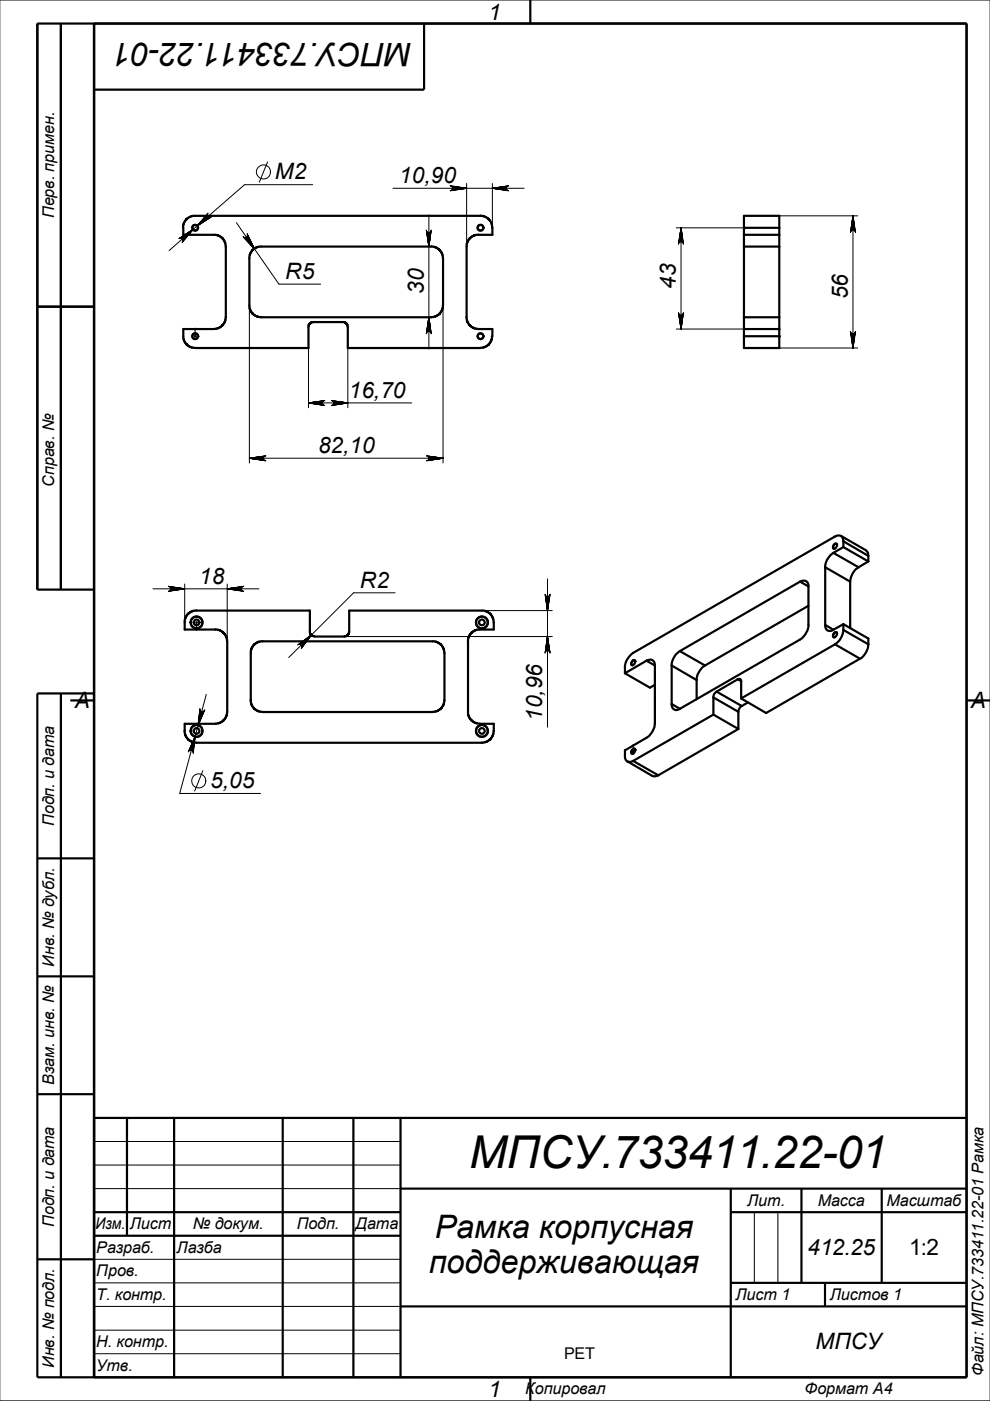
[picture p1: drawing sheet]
<svg xmlns="http://www.w3.org/2000/svg" width="210mm" height="297mm" viewBox="0 0 210 297" stroke-linecap="round" stroke-linejoin="round" font-family="sans-serif">
<g fill="none" stroke="#000" stroke-width=".21">
<path d="M0 0h209.9v297h-209.9zM56.7 34.3l-1.7 4.3M66.3 39.2h-14.4l-16 13.9M83.3 39.9h27.8M95.4 39.4l3.5 .5zM95.6 39.5l3.3 .4zM95.8 39.5l3.1 .4-3-.2zM95.9 39.7l3 .2-3-.1zM95.9 39.8l3 .1-3 .1zM98.9 38.9v13.4M104.4 39.9l3.5-.5zM104.4 39.9l3.3-.4z"/>
<path d="M104.4 39.9l3.1-.4-.1 .2zM104.4 39.9l3-.2v.1zM104.4 39.9l3-.1v.2zM104.4 39.9l3 .1v.2zM104.4 39.9l3 .3 .1 .1zM104.4 39.9l3.3 .5zM104.4 39.9l3.5 .6zM104.4 38.9v9.4M37.9 50.6l3-1.9zM38.1 50.5l2.8-1.8zM38.3 50.5l2.6-1.8-2.5 1.8zM38.4 50.5l2.5-1.8-2.3 1.9z"/>
<path d="M38.6 50.6l2.3-1.9-2.2 2zM38.7 50.7l2.2-2-2.1 2.2zM40.9 48.7l-2.3 2.7zM40.9 48.7l-2.2 2.5zM40.9 48.7l-2.1 2.4v-.2zM41.8 47.9l2.2-2.1 .2 .2zM41.8 47.9l2.4-1.9 .1 .1zM41.8 47.9l2.5-1.8h.2zM41.8 47.9l2.9-1.8zM41.8 47.9l3-1.9zM44 45.5v.2l-2.2 2.2zM44 45.7v.1l-2.2 2.1z"/>
<path d="M44 45.3l-2.2 2.6zM44.1 45.2l-2.3 2.7zM50.1 47.2l9 13h8.9M51.5 50.2l2.4 2.5zM51.6 50.3l2.3 2.4zM51.8 50.3l2.1 2.4zM52 50.4l.2-.1 1.7 2.4zM52.2 50.3l.1-.1 1.6 2.5zM52.4 49.5l1.5 3.2zM52.4 50.1l1.5 2.6-1.6-2.5zM52.5 49.9l1.4 2.8-1.5-2.6zM52.5 49.7l1.4 3z"/>
<path d="M90.4 48.8l.5 3.5zM90.4 48.9l.5 3.4zM90.5 49.1l.2 .1 .2 3.1zM90.7 49.2l.1 .1 .1 3zM90.8 49.3h.2l-.1 3zM90.9 45.6v28.4M91 49.3l.2-.1-.3 3.1zM91.3 49.1l-.4 3.2 .3-3.1zM91.4 48.9l-.5 3.4zM91.4 48.8l-.5 3.5zM95.4 40.5l3.5-.6zM95.6 40.4l3.3-.5z"/>
<path d="M95.8 40.3l.1-.1 3-.3zM95.9 40l3-.1-3 .3zM143.4 48.3h14.3M144.4 48.3l.5 3.5zM144.4 48.3l.5 3.3zM144.4 48.3l.4 3.1-.1-.1zM144.4 48.3l.3 3h-.2zM144.4 48.3l.1 3h-.2zM144.4 48.3l-.1 3h-.2zM144.4 48.3l-.3 3-.1 .1zM144.4 48.3l-.5 3.3zM144.4 48.3l-.6 3.5z"/>
<path d="M144.4 48.3v21.5M165.2 45.8h16.7M180.8 45.8v28M180.8 45.8l.6 3.5zM180.8 45.8l.5 3.3zM180.8 45.8l.4 3.1h-.1zM180.8 45.8l.3 3.1-.2-.1zM180.8 45.8l.1 3h-.1zM180.8 45.8v3l-.2 .1zM180.8 45.8l-.2 3.1h-.1zM180.8 45.8l-.4 3.3zM180.8 45.8l-.5 3.5z"/>
<path d="M41.2 71.3h1M41.2 71.2l.3 .3M41.4 69.6v.3h-.1zM41.4 69.6v1.9M41.5 71.2l-.3 .3M41.9 71.2l.3 .1-.3 .1zM52.9 64.8v33.4M65.4 73.8v12.6M73.7 73.8v12.6M90.9 67.3l.5 3.5zM90.9 67.3l.5 3.3zM90.9 67.3l.4 3.1h-.1z"/>
<path d="M90.9 67.3l.3 3.1-.2-.1zM90.9 67.3l.1 3h-.2zM90.9 67.3l-.1 3-.1 .1zM90.9 67.3l-.2 3.1h-.2zM90.9 67.3l-.5 3.3zM90.9 67.3l-.5 3.5zM93.9 64.8v33.4M143.4 69.8h14.3M143.8 66.3l.6 3.5zM143.9 66.5l.5 3.3zM144 66.6l.1 .1 .3 3.1zM144.1 66.7l.2 .1 .1 3z"/>
<path d="M144.3 66.8h.2l-.1 3zM144.5 66.8l.2-.1-.3 3.1zM144.7 66.7l.1-.1-.4 3.2zM144.9 66.5l-.5 3.3zM144.9 66.3l-.5 3.5zM165.1 71.3h.3M165.1 71.2l.3 .3M165.2 69.6l.1 .3h-.2zM165.2 71.3h.1M165.2 69.6v1.9M165.2 73.8h16.7M165.4 71.2l-.3 .3"/>
<path d="M180.3 70.3l.5 3.5zM180.4 70.4l.4 3.4zM180.5 70.6l.1 .1 .2 3.1zM180.6 70.7l.2 .1v3zM180.8 70.8h.1l-.1 3zM180.9 70.8l.2-.1-.3 3.1zM181.2 70.6l-.4 3.2 .3-3.1zM181.3 70.4l-.5 3.4zM181.4 70.3l-.6 3.5zM52.9 97.2l3.1-.4-.1 .1zM52.9 97.2l3.5 .5zM52.9 97.2l3.3 .5z"/>
<path d="M52.9 97.2l3 .2 .1 .2zM52.9 97.2h3v.2zM52.9 97.2l3-.1v.1zM52.9 97.2l3-.3v.2zM52.9 97.2l3.5-.6zM52.9 97.2l3.3-.5zM65.4 85.4l3.5-.5zM65.4 85.4l3.3-.4zM65.4 85.4l3.1-.4v.2zM65.4 85.4l3.1-.2-.1 .1zM65.4 85.4l3-.1v.2zM65.4 85.4l3 .1 .1 .2z"/>
<path d="M65.4 85.4l3.1 .3v.2zM65.4 85.4l3.3 .5zM65.4 85.4l3.5 .6zM65.4 85.4h21.9M70.2 86l3.5-.6zM70.2 84.9l3.5 .5zM70.4 85.9l3.3-.5zM70.4 85l3.3 .4zM70.6 85l3.1 .4-3-.2zM70.7 85.7l3-.3-3.1 .5zM70.7 85.2l3 .2-3-.1zM70.7 85.5l3-.1-3 .3z"/>
<path d="M70.7 85.3l3 .1-3 .1zM90.4 97.7l3.5-.5zM90.4 96.6l3.5 .6zM90.6 97.7l3.3-.5zM90.6 96.7l3.3 .5zM90.8 96.8l3.1 .4-3.1-.3zM90.8 97.4l3.1-.2-3.1 .4zM90.8 96.9l3.1 .3-3-.1zM90.9 97.2h3l-3.1 .2zM90.9 97.1l3 .1h-3zM93.9 97.2h-41M32.4 124.8h22.5"/>
<path d="M35.7 125.4l3.5-.6zM35.7 124.3l3.5 .5zM35.9 125.3l3.3-.5zM35.9 124.4l3.3 .4zM36 124.5l3.2 .3-3.1-.2zM36.1 125.1l3.1-.3-3.2 .4zM36.1 124.6l3.1 .2h-3zM36.2 124.9l3-.1-3.1 .3zM36.2 124.8h3l-3 .1zM39.2 123.8v8.2M41.5 132h1M41.5 131.8l.3 .3"/>
<path d="M41.6 133.3h.1v.3zM41.7 131.8v1.8M41.8 131.8l-.3 .3M42.2 131.9l.3 .1h-.3zM48.2 124.8l3.5-.5zM48.2 124.8l3.3-.4zM48.2 124.8l3.2-.3-.2 .1zM48.2 124.8l3-.2v.2zM48.2 124.8h3v.1zM48.2 124.8l3 .1v.2zM48.2 124.8l3 .3 .2 .1zM48.2 124.8l3.3 .5z"/>
<path d="M48.2 124.8l3.5 .6zM48.2 123.8v12.2M63.1 136.7l2.9-2zM63.3 136.7l2.7-2zM63.5 136.6l2.5-1.9-2.4 2zM63.6 136.7l2.4-2-2.2 2zM63.8 136.7l2.2-2-2.1 2.1zM66 134.7l-2.1 2.8zM66 134.7l-2 2.6zM66 134.7l-2 2.5zM66 134.7l-2 2.3-.1-.2zM73.1 135h44"/>
<path d="M83.8 125.7h-8.8l-13.8 13.7M102.2 129.5h14.9M115.6 126l.5 3.5zM115.6 126.2l.5 3.3zM115.7 126.3l.1 .1 .3 3.1zM115.8 126.4l.2 .1 .1 3zM116 126.5h.2l-.1 3zM116.1 135l-.5 3.5zM116.1 135l-.5 3.3zM116.1 135l-.3 3-.1 .1zM116.1 135l-.1 3h-.2zM116.1 135l.1 3h-.2z"/>
<path d="M116.1 135l.2 3h-.1zM116.1 135l.4 3.1-.2-.1zM116.1 135l.5 3.3zM116.1 135l.5 3.5zM116.1 122.7v31.5M116.2 126.5l.1-.1-.2 3.1zM116.3 126.4l.2-.1-.4 3.2zM116.6 126.2l-.5 3.3zM116.6 126l-.5 3.5zM41.4 156.2l-.4 3.5zM41.4 156.2l-.5 3.3zM41.4 156.2l-.5 3.1z"/>
<path d="M41.4 156.2l-.6 3-.2-.1zM41.4 156.2l-.8 2.9-.1-.1zM41.4 156.2l-.9 2.8-.2 .1zM41.4 156.2l-1.1 2.9h-.2zM41.4 156.2l-1.4 3.1zM41.4 156.2l-1.5 3.2zM42.4 150.2l-.4 3.6zM42.4 150.4l-.4 3.4zM42.5 150.6v.1l-.5 3.1zM42.5 150.7l.2 .1-.7 3zM42.7 150.8l.2 .1-.9 2.9zM42.9 150.9h.2l-1.1 2.9z"/>
<path d="M43.1 150.9l.1-.1-1.2 3zM43.3 150.7l-1.3 3.1zM43.4 150.5l-1.4 3.3zM43.7 147.2l-5.6 21h17.1M134.1 159.3h.3M134.1 159.1l.3 .3M134.2 157.9l.1 .3h-.1zM134.2 157.9v1.5M134.4 159.1l-.3 .3M134.6 159l.3-.1-.2 .2zM134.9 158.9l-.7 .4M43 163.4l-1.7 4.3"/>
<path d="M19.9 252h65M19.9 247h65M19.9 242h65M159.9 257v15M164.9 257v15M19.9 272h65M19.9 267h65M19.9 277h65M19.9 287h65M19.9 282h65"/>
<circle cx="55.9" cy="36.5" r="1.49"/>
<circle cx="42.1" cy="165.6" r="1.51"/>
</g>
<g fill="none" stroke="#000" stroke-width=".47">
<path d="M112.4 0v5M12.9 5v120M19.9 5v287M89.9 5v14h-70M38.8 48.3l.1-.8 .5-.8 .6-.6 .9-.3h61.6l1 .5 .7 1 .2 1v1.5h-3M38.9 48.3v1.5h7.1l1.2 .8 .6 1.2v16.1l-.7 1.2-1.1 .6-7.1 .1v1.9l.3 .8 .9 .9 1.3 .4h24v-4.8l.3-.5 .7-.2h6.6l.3 .1 .3 .3 .1 .6v4.5h28.2l.8-.2 .9-.5 .6-.9 .2-2.4h-3l-.9-.2-1.1-.9-.3-.5-.2-.9v-15.5l.3-.8 .5-.6 .8-.5 .9-.2M52.8 54.8l.2-1 .5-.7 .6-.5 .8-.3h37.2l1.2 .8 .6 1.2v11.1l-.8 1.2-.8 .5-.9 .2-36.7-.1-1.2-.8-.6-1.2v-10.4M157.7 45.8h7.5v28h-7.5zM157.7 48.3h7.5M157.7 49.8h7.5M157.7 52.3h7.5M7.9 65h12"/>
<path d="M157.7 71.3h7.5M157.7 69.8h7.5M157.7 67.3h7.5M176.7 117.2a3.9 3.9 0 0 0-1.7 3.1M176.7 117.2l5.3 3.1M177 115.4l.2-.2a.63 .63 0 0 1 .2 .8 .63 .63 0 0 1-.7 .3l-.1-.4zM177.5 115.6v-.2a.57 .57 0 0 0-.8 .2 .57 .57 0 0 0 .1 .7h.2M178.3 113.6l5.4 3.2a1.13 1.13 0 0 1 .4 1.1M178.8 114.8a1.09 1.09 0 0 0-.5-1.2 1.09 1.09 0 0 0-1.3 .1l-42.8 24.7a4.1 4.1 0 0 0-1.7 3.1v1.2M178.8 114.8v1.2M178.8 116l-2.1 1.2M178.8 116l5.3 3"/>
<path d="M178.8 114.8l5.3 3.1M184.1 117.9v1.1M184.1 119l-2.1 1.3M19.9 125h-12v-120h197v287h-197v-145h12M41.7 129.4l-1.3 .4-.9 .9-.3 .8v2h6.5M41.7 129.5h24v4.7l.3 .5 .7 .2M45.7 133.4l.9 .2 .7 .5 .5 .6 .3 .8v16.1l-.6 1-1.2 .8-7.1 .1v1.5M55.7 136h36.5l.4 .1 1 .7 .6 1.2-.1 11.1-.7 1.2-.8 .5-.9 .2h-36l-1-.2-.7-.5-.7-.9-.2-.9M55.7 135.9l-1 .2-.7 .5-.5 .6-.3 .8v10.5M66.7 135h6.3l.6-.2 .3-.3 .1-.6v-4.4h28.6l1.2 .5 .8 1.3 .1 2.2h-3.4l-.5 .1-1.1 .9-.3 .5-.2 1M99.2 136v15.4l.6 1.2 1 .7 .9 .2h3v1.5l-.2 .9-.7 .9-1 .6-61.1 .1-1-.2-.7-.5-.7-.9-.2-.9M144.1 138a3.8 3.8 0 0 0-1.7 3.1"/>
<path d="M144.1 138l5.4 3.1M169.6 123.3a1.09 1.09 0 0 1 1.3-.1 1.09 1.09 0 0 1 .5 1.1M169.6 123.3l1.8 1M169.6 123.3l-25.5 14.7M171.4 124.3v8.2a4 4 0 0 1-1.8 3.1l-25.5 14.7M171.4 128.4l-21.9 12.7M175 132.5a1.04 1.04 0 0 0 .4 1.2 1.04 1.04 0 0 0 1.3-.2M175 132.5l1.7 1M175 120.3v12.2M175 120.3l5.3 3M177 134.1l.1-.1a.53 .53 0 0 1 .4 .5 .53 .53 0 0 1-.4 .5l-.1 .1a.53 .53 0 0 1-.4-.5 .53 .53 0 0 1 .4-.5zM177 136.6l-19.9 11.5"/>
<path d="M177 136.6l5.3 3.1M177.5 134.3v-.1a.57 .57 0 0 0-.7 .1 .57 .57 0 0 0-.1 .7l.1 .1h.2M178.8 133.6a4 4 0 0 1-1.8 3M178.8 132.3v1.3M178.8 132.3l-2.1 1.2M178.8 133.6l5.3 3M178.8 132.3l5.3 3.1v1.2M180.3 123.3v9.9M182 120.3a3.9 3.9 0 0 0-1.7 3M182.3 139.7l-19.9 11.5-5.3-3.1M184.1 136.6a3.8 3.8 0 0 1-1.8 3.1M12.9 147v145"/>
<path d="M14.9 148.5h5M132.5 142.7l5.3 3.1 1.1-.6M134 159l.5-.3a.65 .65 0 0 1 .1 .7 .65 .65 0 0 1-.7 .4l-.1-.3zM134 140.2l.5-.2a.65 .65 0 0 1 .1 .7 .65 .65 0 0 1-.7 .3l-.1-.2zM134.7 159v-.1a.56 .56 0 0 0-.7 .2 .56 .56 0 0 0 .1 .7h.2M134.7 140.2v-.1a.59 .59 0 0 0-.7 .1 .59 .59 0 0 0-.1 .7l.2 .2 .2-.1M137.1 140.1a1.09 1.09 0 0 1 1.2-.1 1.09 1.09 0 0 1 .6 1.1M137.1 140.1l1.8 1M137.1 140.1l-4.6 2.6M138.9 141.1v12.2a4 4 0 0 1-1.8 3.1l-4.6 2.7a2.9 2.9 0 0 0 .2 2.1l.7 .3 .8-.2M142.4 149.3a1.06 1.06 0 0 0 .5 1.1 1.06 1.06 0 0 0 1.2-.1M142.4 149.3l1.7 1"/>
<path d="M142.4 141.1v8.2M142.4 141.1l5.3 3.1M147.7 144.2v4.1M149.5 141.1a3.9 3.9 0 0 0-1.8 3.1M151.3 147.9v3.6M151.3 151.5l-17.1 9.8M151.3 147.9l5.2 3M151.3 151.5l5.2 3.1M151.9 146.6a1.33 1.33 0 0 0-.6 1.3M151.9 146.6l5.4 3.1M156.4 144a.44 .44 0 0 1 .5 0 .44 .44 0 0 1 .2 .4M156.4 144l.7 .4"/>
<path d="M156.4 144l-4.5 2.6M156.5 150.9v3.7M156.5 154.6l-16.9 9.8M157.1 144.4v3.7M157.3 149.7a1.49 1.49 0 0 0-.8 1.2M158.6 148.9l-1.3 .8M204.9 148.5h5M133 161.4l5.3 3.1 .6 .1 .7-.2M134.2 161.3l5.4 3.1M7.9 182h12M7.9 207h12M7.9 232h12"/>
<path d="M19.9 237h185M26.9 237v25M36.9 237v55M59.9 237v55M74.9 237v55M84.9 237v55M19.9 257h65M84.9 252h120M154.9 252v40M154.9 257h50M169.9 252v20M186.9 252v20"/>
<path d="M7.9 267h12M19.9 262h65M84.9 277h120M154.9 272h50M174.9 272v5M112.4 292v5"/>
<circle cx="41.4" cy="48.3" r=".62"/>
<circle cx="101.9" cy="48.3" r=".62"/>
<circle cx="41.4" cy="71.3" r=".62"/>
<circle cx="101.9" cy="71.3" r=".62"/>
<circle cx="41.7" cy="132" r="1.25"/>
<circle cx="41.7" cy="132" r=".62"/>
<circle cx="102.2" cy="132" r=".62"/>
<circle cx="102.2" cy="132" r="1.26"/>
<circle cx="41.7" cy="155" r=".62"/>
<circle cx="41.7" cy="155" r="1.26"/>
<circle cx="102.2" cy="155" r=".62"/>
<circle cx="102.2" cy="155" r="1.27"/>
</g>
<g fill="#000">
<path d="M95.4 40.5l3.5-.6zM95.6 40.4l3.3-.5zM95.6 39.5l3.3 .4zM95.4 39.4l3.5 .5zM104.4 39.9l3.5-.5zM104.4 39.9l3.3-.4zM104.4 39.9l3.3 .5zM104.4 39.9l3.5 .6zM40.9 48.7l-2.3 2.7zM40.9 48.7l-2.2 2.5zM40.9 48.7l-2.1 2.4v-.2zM38.7 50.7l2.2-2-2.1 2.2z"/>
<path d="M38.6 50.6l2.3-1.9-2.2 2zM38.4 50.5l2.5-1.8-2.3 1.9zM38.3 50.5l2.6-1.8-2.5 1.8zM38.1 50.5l2.8-1.8zM37.9 50.6l3-1.9zM44.1 45.2l-2.3 2.7zM44 45.3l-2.2 2.6zM44 45.5v.2l-2.2 2.2zM44 45.7v.1l-2.2 2.1zM41.8 47.9l2.2-2.1 .2 .2zM41.8 47.9l2.4-1.9 .1 .1zM41.8 47.9l2.5-1.8h.2z"/>
<path d="M41.8 47.9l2.9-1.8zM41.8 47.9l3-1.9zM52.4 49.5l1.5 3.2zM51.5 50.2l2.4 2.5zM51.6 50.3l2.3 2.4zM51.8 50.3l2.1 2.4zM52 50.4l.2-.1 1.7 2.4zM52.2 50.3l.1-.1 1.6 2.5zM52.4 50.1l1.5 2.6-1.6-2.5zM52.5 49.9l1.4 2.8-1.5-2.6zM52.5 49.7l1.4 3zM91.4 48.8l-.5 3.5z"/>
<path d="M91.4 48.9l-.5 3.4zM90.4 48.8l.5 3.5zM90.4 48.9l.5 3.4zM144.4 48.3l.5 3.5zM144.4 48.3l.5 3.3zM144.4 48.3l-.5 3.3zM144.4 48.3l-.6 3.5zM180.8 45.8l.6 3.5zM180.8 45.8l.5 3.3zM180.8 45.8l-.4 3.3zM180.8 45.8l-.5 3.5zM41.4 69.6v.3h-.1z"/>
<path d="M41.9 71.2l.3 .1-.3 .1zM90.9 67.3l.5 3.5zM90.9 67.3l.5 3.3zM90.9 67.3l-.5 3.3zM90.9 67.3l-.5 3.5zM143.8 66.3l.6 3.5zM143.9 66.5l.5 3.3zM144.9 66.5l-.5 3.3zM144.9 66.3l-.5 3.5zM165.2 69.6l.1 .3h-.2zM180.3 70.3l.5 3.5zM180.4 70.4l.4 3.4z"/>
<path d="M181.3 70.4l-.5 3.4zM181.4 70.3l-.6 3.5zM52.9 97.2l3.5 .5zM52.9 97.2l3.3 .5zM52.9 97.2l3.5-.6zM52.9 97.2l3.3-.5zM65.4 85.4l3.5-.5zM65.4 85.4l3.3-.4zM65.4 85.4l3.3 .5zM65.4 85.4l3.5 .6zM70.2 86l3.5-.6zM70.4 85.9l3.3-.5z"/>
<path d="M70.4 85l3.3 .4zM70.2 84.9l3.5 .5zM90.4 97.7l3.5-.5zM90.6 97.7l3.3-.5zM90.6 96.7l3.3 .5zM90.4 96.6l3.5 .6zM35.7 125.4l3.5-.6zM35.9 125.3l3.3-.5zM35.9 124.4l3.3 .4zM35.7 124.3l3.5 .5zM41.6 133.3h.1v.3zM42.2 131.9l.3 .1h-.3z"/>
<path d="M48.2 124.8l3.5-.5zM48.2 124.8l3.3-.4zM48.2 124.8l3.3 .5zM48.2 124.8l3.5 .6zM66 134.7l-2.1 2.8zM66 134.7l-2 2.6zM66 134.7l-2 2.5zM66 134.7l-2 2.3-.1-.2zM63.8 136.7l2.2-2-2.1 2.1zM63.6 136.7l2.4-2-2.2 2zM63.5 136.6l2.5-1.9-2.4 2zM63.3 136.7l2.7-2z"/>
<path d="M63.1 136.7l2.9-2zM116.1 135l-.5 3.5zM116.1 135l-.5 3.3zM116.1 135l.5 3.3zM116.1 135l.5 3.5zM116.6 126l-.5 3.5zM116.6 126.2l-.5 3.3zM115.6 126.2l.5 3.3zM115.6 126l.5 3.5zM41.4 156.2l-.5 3.3zM41.4 156.2l-.5 3.1zM41.4 156.2l-.6 3-.2-.1z"/>
<path d="M41.4 156.2l-.8 2.9-.1-.1zM41.4 156.2l-.9 2.8-.2 .1zM41.4 156.2l-1.1 2.9h-.2zM41.4 156.2l-1.4 3.1zM41.4 156.2l-1.5 3.2zM42.4 150.4l-.4 3.4zM42.5 150.6v.1l-.5 3.1zM42.5 150.7l.2 .1-.7 3zM42.7 150.8l.2 .1-.9 2.9zM42.9 150.9h.2l-1.1 2.9zM43.1 150.9l.1-.1-1.2 3zM43.3 150.7l-1.3 3.1z"/>
<path d="M43.4 150.5l-1.4 3.3zM134.2 157.9l.1 .3h-.1zM134.6 159l.3-.1-.2 .2z"/>
</g>
<g fill="none" stroke="#000" stroke-width=".38">
<path d="M95.8 39.7h3.1M104.4 39.7h3.1M91.1 49.1v3.2M95.8 40.1h3.1M104.4 40.1h3.1M144.6 48.3v3.1M180.7 45.8v3.1M181 45.8v3.1M91.1 67.3v3.1M144.6 66.6v3.2M180.7 70.6v3.2M181 70.6v3.2"/>
<path d="M52.9 97h3.1M65.4 85.2h3.1M70.6 85.2h3.1M90.8 97h3.1M36 124.6h3.2M36 125h3.2M48.2 124.6h3.2M48.2 125h3.2M115.9 126.3v3.2M115.9 135v3.1"/>
</g>
<g fill="none" stroke="#000" stroke-width=".25">
<path d="M95.9 39.8h3M104.4 39.8h3M90.8 49.2v3.1M91.1 49.2v3.1M95.9 40h3M104.4 40h3M144.3 48.3v3M144.5 48.3v3M180.7 45.8v3.1M181 45.8v3.1M90.8 67.3v3.1M91.1 67.3v3.1"/>
<path d="M144.3 66.7v3.1M144.5 66.7v3.1M180.7 70.7v3.1M181 70.7v3.1M52.9 97.3h3M52.9 97h3M65.4 85.3h3.1M65.4 85.6h3.1M70.7 85.3h3M70.7 85.6h3M90.8 97.3h3.1M90.8 97h3.1"/>
<path d="M36.1 124.7h3.1M36.1 125h3.1M48.2 124.7h3M48.2 125h3M116 126.4v3.1M116 135v3M116.2 126.4v3.1M116.2 135v3"/>
</g>
<path d="M90.7 49.1v3.2M144.2 48.3v3.1M90.7 67.3v3.1M144.2 66.6v3.2M52.9 97.4h3.1M65.4 85.6h3.1M70.6 85.6h3.1M90.8 97.4h3.1M116.3 126.3v3.2M116.3 135v3.1M41.1 156.2v3.5M42.2 150.2v3.6" fill="none" stroke="#000" stroke-width=".42"/>
<text font-size="9.6" x="99.5" y="247.7">МПСУ.733411.22-01</text>
<g font-size="6.9">
<text x="87.4" y="9.2" transform="rotate(-180 87.4 9.2)">МПСУ.733411.22-01</text>
<text x="92.2" y="262.4">Рамка корпусная</text>
<text x="90.9" y="269.9">поддерживающая</text>
</g>
<g font-size="4.8">
<text x="103.6" y="4.1">1</text>
<text x="58.3" y="38.1">M2</text>
<text x="84.7" y="38.9">10,90</text>
<text x="60.5" y="59.2">R5</text>
<text x="89.8" y="62.2" transform="rotate(-90 89.8 62.2)">30</text>
<text x="143.3" y="61.2" transform="rotate(-90 143.3 61.2)">43</text>
<text x="179.7" y="63.5" transform="rotate(-90 179.7 63.5)">56</text>
<text x="74" y="84.4">16,70</text>
<text x="67.4" y="96.1">82,10</text>
<text x="42.2" y="123.8">18</text>
<text x="76.3" y="124.6">R2</text>
<text x="15.8" y="150.1">A</text>
<text x="115" y="152.8" transform="rotate(-90 115 152.8)">10,96</text>
<text x="205.8" y="150.1">A</text>
<text x="44.6" y="167.2">5,05</text>
<text x="171.2" y="266.1">412.25</text>
<text x="192.7" y="266.1">1:2</text>
<text x="172.9" y="286.1">МПСУ</text>
<text x="103.6" y="296.1">1</text>
</g>
<g font-size="3.4">
<text x="11.5" y="46.3" transform="rotate(-90 11.5 46.3)">Перв. примен.</text>
<text x="11.5" y="103.2" transform="rotate(-90 11.5 103.2)">Справ. №</text>
<text x="11.5" y="175.1" transform="rotate(-90 11.5 175.1)">Подп. и дата</text>
<text x="11.5" y="205" transform="rotate(-90 11.5 205)">Инв. № дубл.</text>
<text x="11.5" y="230" transform="rotate(-90 11.5 230)">Взам. инв. №</text>
<text x="158.4" y="255.6">Лит.</text>
<text x="173.4" y="255.6">Масса</text>
<text x="188" y="255.6">Масштаб</text>
<text x="11.5" y="260.1" transform="rotate(-90 11.5 260.1)">Подп. и дата</text>
<text x="20.2" y="260.6">Изм.</text>
<text x="27.5" y="260.6">Лист</text>
<text x="40.9" y="260.6">№ докум.</text>
<text x="62.9" y="260.6">Подп.</text>
<text x="75.4" y="260.6">Дата</text>
<text x="20.4" y="265.6">Разраб.</text>
<text x="37.4" y="265.6">Лазба</text>
<text x="20.4" y="270.6">Пров.</text>
<text x="20.4" y="275.6">Т. контр.</text>
<text x="155.9" y="275.6">Лист 1</text>
<text x="175.9" y="275.6">Листов 1</text>
<text x="20.4" y="285.6">Н. контр.</text>
<text x="11.5" y="290" transform="rotate(-90 11.5 290)">Инв. № подл.</text>
<text x="20.4" y="290.6">Утв.</text>
<text x="119.6" y="288.1">PET</text>
<text x="208.5" y="291.8" transform="rotate(-90 208.5 291.8)">Файл: МПСУ.733411.22-01 Рамка</text>
<text x="111.4" y="295.6">Копировал</text>
<text x="170.6" y="295.6">Формат А4</text>
</g>
</svg>
